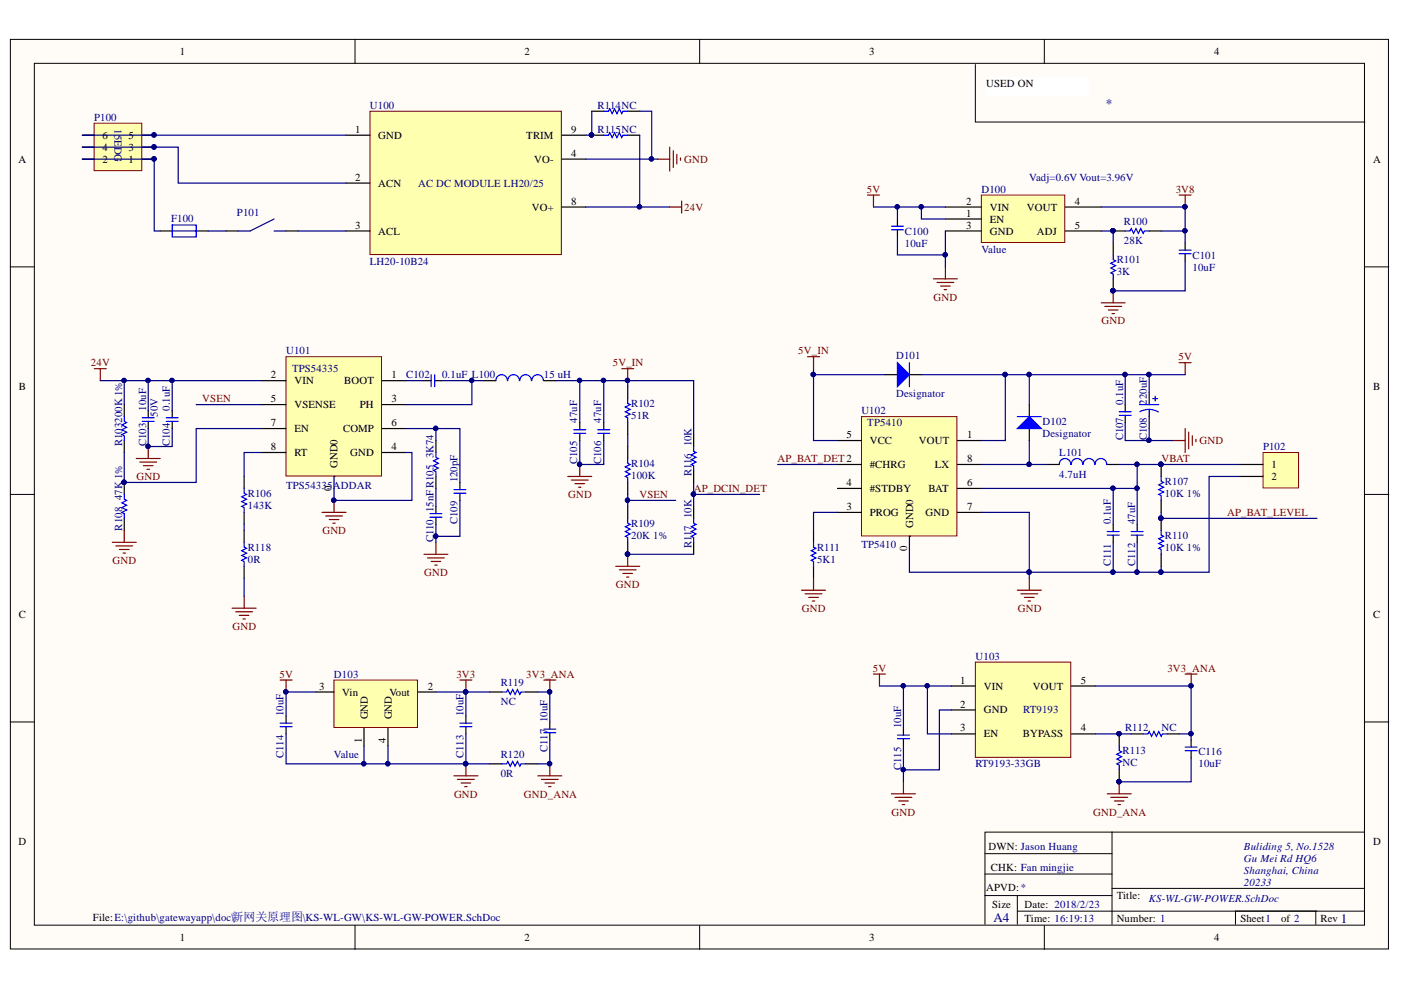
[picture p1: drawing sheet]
<svg xmlns="http://www.w3.org/2000/svg" width="297mm" height="210mm" viewBox="0 0 297 210" stroke-linecap="round" stroke-linejoin="round" font-family="sans-serif">
<g fill="#fffcf8" stroke="#000" stroke-width=".21">
<path d="M2.2 8.3h292.2v192.9h-292.2z"/>
<path d="M7.3 13.4h282v182.8h-282z"/>
</g>
<g fill="none" stroke="#000" stroke-width=".21">
<path d="M75.3 8.3v5.1M148.3 8.3v5.1M206.8 13.7v12.2h82.6M221.4 8.3v5.1M2.2 56.6h5.1M289.4 56.6h5.1M2.2 104.8h5.1M289.4 104.8h5.1M2.2 153.1h5.1M289.4 153.1h5.1M235.8 176.4h-27v13.5M235.8 176.4h53.3"/>
<path d="M235.8 176.4v19.6M75.3 196.2v5.1M148.3 196.2v5.1M208.8 181h27M208.8 185.3h27M215.7 189.9h-6.9v6.1M215.7 193.2h73.4M221.4 196.2v5.1M235.8 189.9h-20.1v6.1M235.8 188.4h53.3M279 193.2v2.8M279.2 193.2h-17.3v2.8"/>
</g>
<path d="M209.1 16.5h21.7v3.7h-21.7z" fill="#fff" stroke="#fff" stroke-width=".21"/>
<path d="M78.4 23.6h40.6v30.4h-40.6z" fill="#ffffb0" stroke="#800000" stroke-width=".21"/>
<path d="M73.4 28.7h5M73.4 38.8h5M119.1 28.7h5.1M119.1 33.7h5.1M73.4 49h5M119.1 43.9h5.1" fill="none" stroke="#000" stroke-width=".25"/>
<path d="M20 26.1h10.1v10.1h-10.1z" fill="#ffffb0" stroke="#800000" stroke-width=".21"/>
<g fill="none" stroke="#000" stroke-width=".25">
<path d="M17.4 33.7h2.6M17.4 31.2h2.6M17.4 28.7h2.6M30.2 33.7h2.5M30.2 31.2h2.5M30.2 28.7h2.5M34 49h2.5M41.6 49h2.5M47.9 49h2.6M60.7 49h2.5M26.3 85.8v2.5M26.3 93.4v2.5"/>
<path d="M31.4 87.1v1.5M31.4 89.3v1.6M36.5 87.1v1.5M36.5 89.3v1.6M89.9 80.7h1.5M92.2 80.7h1.5M92.4 93.4v2.5M102.6 80.7h2.5M115.3 80.7h2.5M122.9 89.6v1.5M122.9 91.9v1.5M133.1 82v2.5"/>
<path d="M133.1 89.6v2.5M133.1 94.7v2.5M26.3 102.3v2.5M26.3 109.9v2.5M51.8 101v2.6M51.8 108.6v2.6M92.4 101v2.6M92.4 107.4v1.5M92.4 109.7v1.5M97.5 102.3v1.5M97.5 104.6v1.5M133.1 102.3v2.5"/>
<path d="M133.1 107.4v2.5M133.1 115v2.5"/>
</g>
<g fill="#000080" stroke="#000080" stroke-width=".21">
<circle cx="32.6" cy="33.7" r=".46"/>
<circle cx="32.6" cy="31.2" r=".46"/>
<circle cx="32.6" cy="28.6" r=".46"/>
<circle cx="26.3" cy="102.3" r=".46"/>
<circle cx="133" cy="117.5" r=".46"/>
</g>
<path d="M58.1 46.4l-5.1 2.6h-2.5M58.1 49h2.6" fill="none" stroke="#0c0087" stroke-width=".25"/>
<g fill="none" stroke="#00f" stroke-width=".25">
<path d="M36.5 47.7h5.1v2.5h-5.1zM36.5 49h5.1M91.4 79.4v2.6M92.2 79.4v2.6M26.3 88.3v1l.6 .3-1.1 .5 1.1 .5-1.1 .5 1.1 .5-1.1 .5 .5 .3v1M30.2 88.6h2.5M30.2 89.3h2.5M35.2 88.6h2.6M35.2 89.3h2.6M92.4 95.9v1.1l.5 .2-1 .5 1 .5-1 .5 1 .5-1 .6 .5 .2v1M107.6 80.7a1.22 1.22 0 0 0-1.2-1.3 1.22 1.22 0 0 0-1.3 1.3M110.1 80.7a1.23 1.23 0 0 0-1.2-1.3 1.23 1.23 0 0 0-1.3 1.3"/>
<path d="M112.7 80.7a1.22 1.22 0 0 0-1.3-1.3 1.22 1.22 0 0 0-1.2 1.3M115.2 80.7a1.22 1.22 0 0 0-1.2-1.3 1.22 1.22 0 0 0-1.2 1.3M121.7 91.1h2.5M121.7 91.9h2.5M133.1 97.2v1l.5 .3-1 .5 1 .5-1 .5 1 .5-1 .5 .5 .3v1M133.1 84.5v1l.5 .3-1 .5 1 .5-1 .5 1 .5-1 .5 .5 .3v1M26.3 104.8v1l.6 .3-1.1 .5 1.1 .5-1.1 .5 1.1 .5-1.1 .5 .5 .3v1M51.8 103.6v1l.5 .2-1 .5 1 .5-1 .6 1 .5-1 .5 .5 .2v1M91.2 109.7h2.5M91.2 108.9h2.5M96.2 103.8h2.6M96.2 104.6h2.6"/>
<path d="M133.1 109.9v1l.5 .3-1 .5 1 .5-1 .5 1 .5-1 .5 .5 .3v1"/>
</g>
<path d="M139.4 33.7h2.6M142 31.2v5.1M142.7 32v3.5M143.5 32.7v2.1M144.3 33.5v.5M142 43.9h2.5M144.5 42.6v2.6M23.8 115h5.1M24.6 115.7h3.5M25.3 116.5h2.1M26.1 117.3h.5M26.3 112.4v2.6" fill="none" stroke="#800000" stroke-width=".25"/>
<path d="M60.6 75.6h20.3v25.3h-20.3z" fill="#ffffb0" stroke="#800000" stroke-width=".21"/>
<path d="M55.6 95.9h5.1M55.6 90.9h5.1M55.6 85.8h5.1M55.6 80.7h5.1M81 95.9h5.1M81 90.9h5.1M81 85.8h5.1M81 80.7h5.1M128 89.6v1.5M128 91.9v1.5M70.8 101h.1" fill="none" stroke="#000" stroke-width=".25"/>
<g fill="none" stroke="#800000" stroke-width=".25">
<path d="M20 78.2h2.5M21.3 78.2v2.5M131.8 78.2h2.6M133.1 78.2v2.5M28.9 97.2h5.1M29.6 98h3.6M30.4 98.7h2M31.2 99.5h.5M31.4 94.7v2.5M122.9 98.5v2.5M89.9 117.5h5.1M90.6 118.3h3.6"/>
<path d="M91.4 119h2M92.2 119.8h.5M92.4 115v2.5M120.4 101h5.1M121.1 101.8h3.6M121.9 102.5h2M122.7 103.3h.5M133.1 117.5v2.6M49.2 128.9h5.1M50 129.7h3.5M50.7 130.5h2.1M51.5 131.2h.5"/>
<path d="M51.8 126.4v2.5M130.5 120.1h5.1M131.3 120.8h3.6M132.1 121.6h2M132.8 122.3h.5"/>
</g>
<g fill="#000080" stroke="#000080" stroke-width=".21">
<circle cx="31.4" cy="94.6" r=".46"/>
<circle cx="133" cy="117.5" r=".46"/>
<circle cx="122.9" cy="98.4" r=".46"/>
<circle cx="133" cy="80.7" r=".46"/>
</g>
<path d="M126.7 91.1h2.6M126.7 91.9h2.6" fill="none" stroke="#00f" stroke-width=".25"/>
<path d="M208.1 41.4h17.7v10h-17.7z" fill="#ffffb0" stroke="#800000" stroke-width=".21"/>
<g fill="none" stroke="#000" stroke-width=".25">
<path d="M190.3 46.4v1.6M190.3 48.7v1.5M200.4 46.4h7.7M200.4 43.9h7.7M200.4 49h7.7M225.9 43.9h7.6M225.9 49h7.6M236 49h2.6M236 51.5v2.6M236 59.1v2.6M243.6 49h2.6M251.3 51.5v1.5"/>
<path d="M251.3 53.8v1.5"/>
</g>
<path d="M189 48h2.5M189 48.7h2.5M236 54.1v1l.5 .2-1 .5 1 .5-1 .5 1 .6-1 .5 .5 .2v1M238.6 49h1l.2-.5 .5 1 .6-1 .5 1 .5-1 .5 1 .2-.5h1M250 53h2.5M250 53.8h2.5" fill="none" stroke="#00f" stroke-width=".25"/>
<g fill="none" stroke="#800000" stroke-width=".25">
<path d="M183.9 41.4h2.6M185.2 41.4v2.5M197.9 59.1h5.1M198.7 59.9h3.5M200.4 56.6v2.5M250 41.4h2.5M251.3 41.4v2.5M199.4 60.7h2.1M200.2 61.4h.5M233.5 64.2h5.1M234.2 65h3.6M235 65.7h2"/>
<path d="M235.8 66.5h.5M236 61.7v2.5"/>
</g>
<g fill="#000080" stroke="#000080" stroke-width=".21">
<circle cx="236" cy="61.6" r=".47"/>
<circle cx="236" cy="48.9" r=".46"/>
<circle cx="251.2" cy="43.8" r=".46"/>
</g>
<path d="M182.6 88.3h20.3v25.3h-20.3z" fill="#ffffb0" stroke="#800000" stroke-width=".21"/>
<g fill="none" stroke="#000" stroke-width=".25">
<path d="M187.7 79.4h2.6M192.8 79.4h2.6M177.6 93.4h5M177.6 98.5h5M203 93.4h5.1M203 98.5h5.1M172.5 112.4v2.6M177.6 103.6h5M177.6 108.6h5M192.8 113.7h.1M203 103.6h5.1M203 108.6h5.1"/>
<path d="M172.5 120.1v2.5"/>
</g>
<path d="M172.5 115v1l.5 .3-1 .5 1 .5-1 .5 1 .5-1 .5 .5 .2v1.1" fill="none" stroke="#00f" stroke-width=".25"/>
<path d="M171.2 75.6h2.6M172.5 75.6v2.6M169.9 125.1h5.1M170.7 125.9h3.6M171.5 126.7h2M172.2 127.4h.5M172.5 122.6v2.5" fill="none" stroke="#800000" stroke-width=".25"/>
<path d="M190.3 76.9l2.5 2.5-2.5 2.6z" fill="#00f"/>
<path d="M190.3 76.9l2.5 2.5-2.5 2.6zM192.8 76.9v5.1" fill="none" stroke="#00f" stroke-width=".25"/>
<path d="M218.2 85.8v2.5M218.2 90.9v2.5" fill="none" stroke="#000" stroke-width=".25"/>
<path d="M215.7 90.9l2.5-2.6 2.6 2.6z" fill="#00f"/>
<g fill="none" stroke="#00f" stroke-width=".25">
<path d="M215.7 90.9l2.5-2.6 2.6 2.6zM215.7 88.3h5.1M227 98.5a1.22 1.22 0 0 0-1.2-1.3 1.22 1.22 0 0 0-1.2 1.3M229.6 98.5a1.22 1.22 0 0 0-1.3-1.3 1.22 1.22 0 0 0-1.2 1.3M232.1 98.5a1.23 1.23 0 0 0-1.2-1.3 1.23 1.23 0 0 0-1.3 1.3M234.6 98.5a1.23 1.23 0 0 0-1.2-1.3 1.23 1.23 0 0 0-1.2 1.3M237.3 87.3h2.5M237.3 88.1h2.5M241.6 85.8h4.1M243.6 86.8l1.3 .2 .7 .3M243.6 86.8l-.8 .1-1.1 .4M243.6 86.8v1.5"/>
<path d="M244.4 84.5h1M244.9 84v1M234.8 112.7h2.5M234.8 113.5h2.5M239.8 112.7h2.6M239.8 113.5h2.6M246.2 101v1l.5 .3-1 .5 1 .5-1 .5 1 .5-1 .5 .5 .3v1M246.2 112.4v1.1l.5 .2-1 .5 1 .5-1 .5 1 .5-1 .6 .5 .2v1M190.3 155.9h2.5M190.3 156.6h2.5M237.3 158.1v1.1l.5 .2-1 .5 1 .5-1 .5 1 .5-1 .6 .5 .2v1M242.4 155.6h1l.2-.5 .6 1 .5-1 .5 1 .5-1 .5 1 .2-.5h1.1"/>
<path d="M251.3 158.4h2.5M251.3 159.2h2.5"/>
</g>
<g fill="none" stroke="#000" stroke-width=".25">
<path d="M222 98.5h2.6M234.8 98.5h2.5M238.6 85.8v1.5M238.6 88.1v1.5M243.6 83.2v2.6M243.6 88.3v2.6M246.2 98.5v2.5M236 111.2v1.5M236 113.5v1.5M241.1 111.2v1.5M241.1 113.5v1.5M246.2 106.1v2.5"/>
<path d="M246.2 109.9v2.5M246.2 117.5v2.6M191.5 154.3v1.6M191.5 156.6v1.5M237.3 155.6v2.5M239.8 155.6h2.6M247.5 155.6h2.5M252.5 156.9v1.5M252.5 159.2v1.5M237.3 163.2v2.6"/>
</g>
<g fill="none" stroke="#800000" stroke-width=".25">
<path d="M250 76.9h2.5M251.3 76.9v2.5M248.7 93.4h2.6M251.3 90.9v5M252 91.6v3.6M252.8 92.4v2M253.6 93.1v.6M215.7 125.1h5.1M216.5 125.9h3.5M217.2 126.7h2M218 127.4h.5M218.2 122.6v2.5"/>
<path d="M185.2 142.9h2.5M186.5 142.9v2.6M251.3 142.9h2.5M252.5 142.9v2.6M189 168.3h5.1M189.8 169.1h3.5M190.5 169.8h2.1M191.3 170.6h.5M191.5 165.8v2.5M234.8 168.3h5M235.5 169.1h3.6M236.3 169.8h2"/>
<path d="M237 170.6h.5M237.3 165.8v2.5"/>
</g>
<g fill="#000080" stroke="#000080" stroke-width=".21">
<circle cx="246.1" cy="98.4" r=".47"/>
<circle cx="246.1" cy="109.9" r=".47"/>
<circle cx="237.2" cy="155.6" r=".46"/>
<circle cx="237.2" cy="165.7" r=".46"/>
<circle cx="252.5" cy="145.4" r=".46"/>
</g>
<path d="M206.8 140.4h20.2v20.2h-20.2z" fill="#ffffb0" stroke="#800000" stroke-width=".21"/>
<path d="M201.7 145.5h5.1M201.7 150.5h5.1M201.7 155.6h5.1M227.1 145.5h5.1M227.1 155.6h5.1" fill="none" stroke="#000" stroke-width=".25"/>
<path d="M70.8 144.2h17.7v10h-17.7z" fill="#ffffb0" stroke="#800000" stroke-width=".21"/>
<g fill="none" stroke="#000" stroke-width=".25">
<path d="M125.5 23.6h2.5M125.5 28.7h2.5M133.1 23.6h2.5M133.1 28.7h2.5M147.1 92.1v2.6M147.1 99.8v2.5M51.8 112.4v2.6M147.1 107.4v2.5M147.1 115v2.5M51.8 120.1v2.5M60.7 151.8v1.5M60.7 154.1v1.5"/>
<path d="M67 146.7h3.8M77.2 154.3v3.8M82.3 154.3v3.8M88.6 146.7h3.8M98.8 151.8v1.5M98.8 154.1v1.5M103.9 146.7h2.5M111.5 146.7h2.5M116.6 153.1v1.5M116.6 155.4v1.5M103.9 162h2.5M111.5 162h2.5"/>
</g>
<g fill="none" stroke="#00f" stroke-width=".25">
<path d="M128 23.6h1l.3-.5 .5 1 .5-1 .5 1 .5-1 .5 1 .3-.5h1M128 28.7h1l.3-.5 .5 1 .5-1 .5 1 .5-1 .5 1 .3-.5h1M147.1 94.7v1l.5 .2-1 .6 1 .5-1 .5 1 .5-1 .5 .5 .2v1.1M51.8 115v1l.5 .3-1 .5 1 .5-1 .5 1 .5-1 .5 .5 .2v1.1M147.1 109.9v1l.5 .3-1 .5 1 .5-1 .5 1 .5-1 .5 .5 .3v1M59.4 153.3h2.5M59.4 154.1h2.5M97.5 153.3h2.5M97.5 154.1h2.5M106.4 146.7h1l.3-.5 .5 1 .5-1 .5 1 .5-1 .5 1 .3-.5h1M115.3 154.6h2.5M115.3 155.4h2.5"/>
<path d="M106.4 162h1l.3-.6 .5 1.1 .5-1.1 .5 1.1 .5-1.1 .5 1.1 .3-.5h1"/>
</g>
<g fill="none" stroke="#800000" stroke-width=".25">
<path d="M68.3 108.6h5.1M69 109.4h3.6M69.8 110.2h2M70.6 110.9h.5M70.8 106.1v2.5M59.4 144.2h2.5M60.7 144.2v2.5M97.5 144.2h2.5M98.8 144.2v2.5M115.3 144.2h2.5M116.6 144.2v2.5M96.2 164.5h5.1"/>
<path d="M97 165.3h3.6M97.8 166h2M98.5 166.8h.5M98.8 162v2.5M114 164.5h5.1M114.8 165.3h3.5M115.6 166h2M116.3 166.8h.5M116.6 162v2.5"/>
</g>
<g fill="#000080" stroke="#000080" stroke-width=".21">
<circle cx="98.7" cy="161.9" r=".47"/>
<circle cx="60.6" cy="146.7" r=".47"/>
<circle cx="98.7" cy="146.7" r=".47"/>
<circle cx="116.5" cy="146.7" r=".46"/>
<circle cx="70.8" cy="106.1" r=".47"/>
<circle cx="116.5" cy="161.9" r=".46"/>
<circle cx="125.4" cy="28.6" r=".46"/>
<circle cx="147" cy="104.8" r=".46"/>
</g>
<path d="M267.8 95.9h7.5v7.6h-7.5z" fill="#ffffb0" stroke="#800000" stroke-width=".21"/>
<path d="M262.7 98.5h5.1M262.7 101h5.1" fill="none" stroke="#000" stroke-width=".25"/>
<g fill="none" stroke="#000080" stroke-width=".25">
<path d="M17.4 28.7h56M17.4 31.2h20.4v7.6h35.6M17.4 33.7h15.3v15.3h1.3M124.2 33.7h15.2M125.5 23.6v5.1h-1.3M135.6 23.6h2.6v10.1M135.6 28.7v15.2M44.1 49h3.8M63.2 49h10.2M124.2 43.9h17.8M185.2 43.9h15.2M190.3 50.2v3.9h10.1"/>
<path d="M190.3 43.9v2.5M195.4 43.9v2.5h5M200.4 49v7.6M233.5 43.9h17.8v7.6M233.5 49h2.5v2.5M246.2 49h5.1M251.3 55.3v6.4h-15.3M172.5 78.2v15.2h5.1M172.5 79.4h15.2M195.4 79.4h22.8v6.4M213.1 79.4v14h-5M218.2 79.4h33.1"/>
<path d="M238.6 79.4v6.4M243.6 79.4v3.8M21.3 80.7h34.3M26.3 80.7v5.1M31.4 90.9v3.8h5.1v-3.8M31.4 80.7v6.4M36.5 80.7v6.4M41.6 85.8h14M55.6 95.9h-3.8v5.1M55.6 90.9h-14v11.4h-15.3v-6.4M86.1 95.9h1.2v10.2h-16.5v-5.1M86.1 90.9h6.3v2.5"/>
<path d="M86.1 80.7h3.8M92.4 90.9h5.1v11.4M93.7 80.7h8.9M100 80.7v5.1h-13.9M117.8 80.7h15.3v1.3M122.9 93.4v5.1h5.1v-5.1M122.9 80.7v8.9M128 80.7v8.9M133.1 80.7h14v11.4M133.1 92.1v2.6M164.9 98.5h12.7M218.2 93.4v5.1h-10.1"/>
<path d="M218.2 98.5h3.8M237.3 98.5h3.8v5.1h-33M238.6 89.6v3.8h10.1M241.1 98.5h21.6M243.6 90.9v2.5M51.8 111.2v1.2M92.4 111.2v3.8M92.4 103.6v3.8M97.5 106.1v7.6h-5.1M133.1 104.8v2.6M133.1 106.1h10.2M133.1 117.5h14"/>
<path d="M147.1 102.3v5.1M147.1 104.8h13.9M177.6 108.6h-5.1v3.8M192.8 113.7v7.6h43.2v-6.3M208.1 108.6h10.1v14M236 103.6v7.6M241.1 115v6.3h-5.1M241.1 103.6v7.6M246.2 108.6v1.3h33M262.7 101h-6.3v20.3h-10.2M51.8 122.6v3.8M246.2 120.1v1.2h-5.1"/>
<path d="M60.7 155.6v6.4h38.1v-6.4M67 146.7h-6.3v5.1M77.2 158.1v3.9M82.3 158.1v3.9M92.4 146.7h6.4v5.1M98.8 146.7h5.1M114 146.7h2.6v6.4M116.6 156.9v5.1h-2.6M186.5 145.5h15.2M191.5 158.1v7.7M191.5 145.5v8.8M196.6 145.5v10.1h5.1"/>
<path d="M201.7 150.5h-2.5v12.7h-7.7M232.2 155.6h7.6M232.2 145.5h20.3v11.4M250 155.6h2.5M98.8 162h5.1M252.5 160.7v5.1h-15.2"/>
</g>
<g fill="#000080" stroke="#000080" stroke-width=".21">
<circle cx="138.1" cy="33.7" r=".46"/>
<circle cx="135.6" cy="43.8" r=".46"/>
<circle cx="36.5" cy="80.7" r=".46"/>
<circle cx="31.4" cy="80.7" r=".46"/>
<circle cx="26.3" cy="80.7" r=".46"/>
<circle cx="31.4" cy="94.6" r=".46"/>
<circle cx="26.3" cy="102.3" r=".46"/>
<circle cx="70.8" cy="106.1" r=".47"/>
<circle cx="92.4" cy="90.8" r=".46"/>
<circle cx="92.4" cy="113.7" r=".46"/>
<circle cx="100" cy="80.7" r=".46"/>
<circle cx="122.9" cy="80.7" r=".46"/>
<circle cx="127.9" cy="80.7" r=".46"/>
<circle cx="133" cy="80.7" r=".46"/>
<circle cx="133" cy="106.1" r=".46"/>
<circle cx="122.9" cy="98.4" r=".46"/>
<circle cx="195.3" cy="43.8" r=".46"/>
<circle cx="190.2" cy="43.8" r=".46"/>
<circle cx="200.4" cy="54" r=".46"/>
<circle cx="251.2" cy="43.8" r=".46"/>
<circle cx="236" cy="48.9" r=".46"/>
<circle cx="236" cy="61.6" r=".47"/>
<circle cx="251.2" cy="48.9" r=".46"/>
<circle cx="172.4" cy="79.4" r=".47"/>
<circle cx="213.1" cy="79.4" r=".47"/>
<circle cx="218.2" cy="98.4" r=".46"/>
<circle cx="236" cy="103.5" r=".46"/>
<circle cx="241.1" cy="103.5" r=".46"/>
<circle cx="241" cy="98.4" r=".46"/>
<circle cx="218.2" cy="121.3" r=".46"/>
<circle cx="236" cy="121.3" r=".47"/>
<circle cx="241" cy="121.3" r=".46"/>
<circle cx="246.1" cy="121.3" r=".47"/>
<circle cx="246.1" cy="98.4" r=".47"/>
<circle cx="218.2" cy="79.4" r=".46"/>
<circle cx="238.5" cy="79.4" r=".46"/>
<circle cx="243.6" cy="79.4" r=".47"/>
<circle cx="196.6" cy="145.4" r=".46"/>
<circle cx="191.5" cy="145.4" r=".46"/>
<circle cx="191.5" cy="163.2" r=".46"/>
<circle cx="237.2" cy="165.7" r=".46"/>
<circle cx="252.5" cy="155.6" r=".46"/>
<circle cx="237.2" cy="155.6" r=".46"/>
<circle cx="252.5" cy="145.4" r=".46"/>
<circle cx="60.6" cy="146.7" r=".47"/>
<circle cx="77.1" cy="161.9" r=".46"/>
<circle cx="82.2" cy="161.9" r=".46"/>
<circle cx="98.7" cy="161.9" r=".47"/>
<circle cx="98.7" cy="146.7" r=".47"/>
<circle cx="246.1" cy="109.9" r=".47"/>
<circle cx="116.5" cy="146.7" r=".46"/>
<circle cx="116.5" cy="161.9" r=".46"/>
<circle cx="125.4" cy="28.6" r=".46"/>
<circle cx="147" cy="104.8" r=".46"/>
<circle cx="133" cy="117.5" r=".46"/>
<circle cx="243.6" cy="93.4" r=".46"/>
<circle cx="32.6" cy="28.6" r=".46"/>
<circle cx="32.6" cy="31.2" r=".46"/>
<circle cx="32.6" cy="33.7" r=".46"/>
</g>
<g font-size="2.8" fill="#000080">
<text x="234.5" y="23">*</text>
<text x="210.6" y="195.4">A4</text>
<text x="284.3" y="195.6">1</text>
</g>
<g font-size="2.3">
<text x="38.1" y="11.7">1</text>
<text x="111.2" y="11.7">2</text>
<text x="184.3" y="11.7">3</text>
<text x="257.4" y="11.7">4</text>
<text x="209.1" y="18.5">USED ON</text>
<text x="21.7" y="29.4">6</text>
<text x="27.2" y="29.4">5</text>
<text x="75.3" y="28.1">1</text>
<text x="80.2" y="29.4">GND</text>
<text x="111.6" y="29.4">TRIM</text>
<text x="121.1" y="28.1">9</text>
<text x="3.9" y="34.5">A</text>
<text x="21.7" y="34.5">2</text>
<text x="21.7" y="31.9">4</text>
<text x="27.2" y="34.5">1</text>
<text x="27.2" y="31.9">3</text>
<text x="113.3" y="34.5">VO-</text>
<text x="121.1" y="33.2">4</text>
<text x="291.1" y="34.5">A</text>
<text x="75.3" y="38.3">2</text>
<text x="80.2" y="39.6">ACN</text>
<text x="112.8" y="44.7">VO+</text>
<text x="121.1" y="43.4">8</text>
<text x="204.9" y="46">1</text>
<text x="204.9" y="43.4">2</text>
<text x="209.9" y="47.2">EN</text>
<text x="209.9" y="44.7">VIN</text>
<text x="217.7" y="44.7">VOUT</text>
<text x="227.9" y="43.4">4</text>
<text x="75.3" y="48.5">3</text>
<text x="80.2" y="49.8">ACL</text>
<text x="204.9" y="48.5">3</text>
<text x="209.9" y="49.8">GND</text>
<text x="219.8" y="49.8">ADJ</text>
<text x="227.9" y="48.5">5</text>
<text x="4" y="82.7">B</text>
<text x="57.4" y="80.2">2</text>
<text x="62.4" y="81.5">VIN</text>
<text x="73" y="81.5">BOOT</text>
<text x="83" y="80.2">1</text>
<text x="291.1" y="82.7">B</text>
<text x="57.4" y="85.3">5</text>
<text x="62.4" y="86.5">VSENSE</text>
<text x="76.3" y="86.5">PH</text>
<text x="83" y="85.3">3</text>
<text x="57.4" y="95.4">8</text>
<text x="57.4" y="90.3">7</text>
<text x="62.4" y="91.6">EN</text>
<text x="72.7" y="91.6">COMP</text>
<text x="83" y="95.4">4</text>
<text x="83" y="90.3">6</text>
<text x="179.5" y="92.9">5</text>
<text x="184.4" y="94.1">VCC</text>
<text x="194.8" y="94.1">VOUT</text>
<text x="205" y="92.9">1</text>
<text x="62.4" y="96.7">RT</text>
<text x="71.6" y="99.2" transform="rotate(-90 71.6 99.2)">GND0</text>
<text x="74.3" y="96.7">GND</text>
<text x="184.4" y="99.2">#CHRG</text>
<text x="198.2" y="99.2">LX</text>
<text x="205" y="98">8</text>
<text x="269.6" y="99.2">1</text>
<text x="269.6" y="101.8">2</text>
<text x="70.3" y="104.2" transform="rotate(-90 70.3 104.2)">0</text>
<text x="179.5" y="103">4</text>
<text x="184.4" y="104.4">#STDBY</text>
<text x="196.8" y="104.4">BAT</text>
<text x="205" y="103">6</text>
<text x="179.5" y="108.2">3</text>
<text x="184.4" y="109.4">PROG</text>
<text x="193.6" y="112" transform="rotate(-90 193.6 112)">GND0</text>
<text x="196.2" y="109.4">GND</text>
<text x="205" y="108.2">7</text>
<text x="192.3" y="116.9" transform="rotate(-90 192.3 116.9)">0</text>
<text x="4" y="131">C</text>
<text x="291.1" y="131">C</text>
<text x="67.7" y="146.2">3</text>
<text x="72.6" y="147.5">Vin</text>
<text x="82.6" y="147.5">Vout</text>
<text x="90.7" y="146.2">2</text>
<text x="203.6" y="144.9">1</text>
<text x="208.6" y="146.2">VIN</text>
<text x="219" y="146.2">VOUT</text>
<text x="229.1" y="144.9">5</text>
<text x="78" y="152.5" transform="rotate(-90 78 152.5)">GND</text>
<text x="83.1" y="152.5" transform="rotate(-90 83.1 152.5)">GND</text>
<text x="203.6" y="150">2</text>
<text x="203.6" y="155.1">3</text>
<text x="208.6" y="151.3">GND</text>
<text x="229.1" y="155.1">4</text>
<text x="76.7" y="157.5" transform="rotate(-90 76.7 157.5)">1</text>
<text x="81.8" y="157.5" transform="rotate(-90 81.8 157.5)">4</text>
<text x="208.6" y="156.3">EN</text>
<text x="216.9" y="156.3">BYPASS</text>
<text x="3.9" y="179.3">D</text>
<text x="291.1" y="179.3">D</text>
<text x="209.6" y="180.3">DWN: Jason Huang</text>
<text x="210.1" y="184.6">CHK: Fan mingjie</text>
<text x="209.1" y="188.9">APVD:*</text>
<text x="236.8" y="190.7">Title:</text>
<text x="19.7" y="195.2">File:E:\github\gatewayapp\doc\新网关原理图\KS-WL-GW\KS-WL-GW-POWER.SchDoc</text>
<text x="210.4" y="192.4">Size</text>
<text x="217.2" y="192.4">Date: 2018/2/23</text>
<text x="217.2" y="195.5">Time: 16:19:13</text>
<text x="236.8" y="195.5">Number: 1</text>
<text x="263" y="195.5">Sheet1</text>
<text x="271.6" y="195.5">of 2</text>
<text x="280" y="195.5">Rev</text>
<text x="38.1" y="199.5">1</text>
<text x="111.2" y="199.5">2</text>
<text x="184.3" y="199.5">3</text>
<text x="257.4" y="199.5">4</text>
</g>
<g font-size="2.3" fill="#000080">
<text x="78.4" y="23.1">U100</text>
<text x="126.7" y="23.1">R114NC</text>
<text x="20" y="25.6">P100</text>
<text x="24.3" y="27.4" transform="rotate(90 24.3 27.4)">15EDG</text>
<text x="126.7" y="28.1">R115NC</text>
<text x="88.6" y="39.6">AC DC MODULE LH20/25</text>
<text x="208.1" y="40.8">D100</text>
<text x="218.2" y="38.3">Vadj=0.6V Vout=3.96V</text>
<text x="36.3" y="47">F100</text>
<text x="50.2" y="45.7">P101</text>
<text x="238.3" y="47.8">R100</text>
<text x="191.8" y="49.8">C100</text>
<text x="191.8" y="52.3">10uF</text>
<text x="208.1" y="53.6">Value</text>
<text x="238.3" y="51.8">28K</text>
<text x="78.4" y="56.1">LH20-10B24</text>
<text x="236.8" y="55.9">R101</text>
<text x="236.8" y="58.4">3K</text>
<text x="252.8" y="54.8">C101</text>
<text x="252.8" y="57.4">10uF</text>
<text x="60.6" y="75.1">U101</text>
<text x="190" y="76.1">D101</text>
<text x="61.9" y="78.9">TPS54335</text>
<text x="86.1" y="80.2">C102</text>
<text x="93.7" y="80.2">0.1uF L100</text>
<text x="115.3" y="80.2">15 uH</text>
<text x="31" y="87" transform="rotate(-90 31 87)">10uF</text>
<text x="33.5" y="88.3" transform="rotate(-90 33.5 88.3)">50V</text>
<text x="36" y="87" transform="rotate(-90 36 87)">0.1uF</text>
<text x="122.4" y="89.6" transform="rotate(-90 122.4 89.6)">47uF</text>
<text x="127.5" y="89.6" transform="rotate(-90 127.5 89.6)">47uF</text>
<text x="133.8" y="86.3">R102</text>
<text x="133.8" y="88.8">51R</text>
<text x="182.6" y="87.8">U102</text>
<text x="190" y="84.3">Designator</text>
<text x="238.1" y="85.8" transform="rotate(-90 238.1 85.8)">0.1uF</text>
<text x="243.2" y="85.8" transform="rotate(-90 243.2 85.8)">220uF</text>
<text x="25.9" y="94.7" transform="rotate(-90 25.9 94.7)">R103200K 1%</text>
<text x="31" y="94.7" transform="rotate(-90 31 94.7)">C103</text>
<text x="36" y="94.7" transform="rotate(-90 36 94.7)">C104</text>
<text x="146.6" y="94.7" transform="rotate(-90 146.6 94.7)">10K</text>
<text x="183.9" y="90.3">TP5410</text>
<text x="221" y="90.1">D102</text>
<text x="221" y="92.6">Designator</text>
<text x="238.1" y="93.4" transform="rotate(-90 238.1 93.4)">C107</text>
<text x="243.2" y="93.4" transform="rotate(-90 243.2 93.4)">C108</text>
<text x="267.8" y="95.4">P102</text>
<text x="91.9" y="97.2" transform="rotate(-90 91.9 97.2)">3K74</text>
<text x="122.4" y="98.5" transform="rotate(-90 122.4 98.5)">C105</text>
<text x="127.5" y="98.5" transform="rotate(-90 127.5 98.5)">C106</text>
<text x="133.8" y="99">R104</text>
<text x="133.8" y="101.5">100K</text>
<text x="146.6" y="101" transform="rotate(-90 146.6 101)">R116</text>
<text x="224.6" y="96.7">L101</text>
<text x="224.6" y="101.2">4.7uH</text>
<text x="25.9" y="106.1" transform="rotate(-90 25.9 106.1)">47K 1%</text>
<text x="52.5" y="105.4">R106</text>
<text x="52.5" y="107.9">143K</text>
<text x="60.6" y="103.6">TPS54335ADDAR</text>
<text x="97" y="102.3" transform="rotate(-90 97 102.3)">120pF</text>
<text x="247" y="102.8">R107</text>
<text x="247" y="105.4">10K 1%</text>
<text x="25.9" y="112.5" transform="rotate(-90 25.9 112.5)">R108</text>
<text x="91.9" y="108.6" transform="rotate(-90 91.9 108.6)">15nF R105</text>
<text x="97" y="111.1" transform="rotate(-90 97 111.1)">C109</text>
<text x="133.8" y="111.7">R109</text>
<text x="146.6" y="109.9" transform="rotate(-90 146.6 109.9)">10K</text>
<text x="235.5" y="111.1" transform="rotate(-90 235.5 111.1)">0.1uF</text>
<text x="240.6" y="111.1" transform="rotate(-90 240.6 111.1)">47uF</text>
<text x="52.5" y="116.8">R118</text>
<text x="52.5" y="119.3">0R</text>
<text x="91.9" y="115" transform="rotate(-90 91.9 115)">C110</text>
<text x="133.8" y="114.3">20K 1%</text>
<text x="146.6" y="116.3" transform="rotate(-90 146.6 116.3)">R117</text>
<text x="173.2" y="116.8">R111</text>
<text x="173.2" y="119.3">5K1</text>
<text x="182.6" y="116.3">TP5410</text>
<text x="247" y="114.3">R110</text>
<text x="247" y="116.8">10K 1%</text>
<text x="235.5" y="120.1" transform="rotate(-90 235.5 120.1)">C111</text>
<text x="240.6" y="120.1" transform="rotate(-90 240.6 120.1)">C112</text>
<text x="70.8" y="143.7">D103</text>
<text x="206.8" y="139.9">U103</text>
<text x="106.2" y="145.4">R119</text>
<text x="106.2" y="149.5">NC</text>
<text x="60.1" y="151.8" transform="rotate(-90 60.1 151.8)">10uF</text>
<text x="98.3" y="151.8" transform="rotate(-90 98.3 151.8)">10uF</text>
<text x="116.1" y="153.1" transform="rotate(-90 116.1 153.1)">10uF</text>
<text x="191.1" y="154.3" transform="rotate(-90 191.1 154.3)">10uF</text>
<text x="217" y="151.3">RT9193</text>
<text x="238.5" y="155.1">R112</text>
<text x="246.2" y="155.1">NC</text>
<text x="60.1" y="160.7" transform="rotate(-90 60.1 160.7)">C114</text>
<text x="70.8" y="160.7">Value</text>
<text x="98.3" y="160.7" transform="rotate(-90 98.3 160.7)">C113</text>
<text x="106.2" y="160.7">R120</text>
<text x="116.1" y="159.4" transform="rotate(-90 116.1 159.4)">C117</text>
<text x="238" y="159.9">R113</text>
<text x="254.1" y="160.2">C116</text>
<text x="106.2" y="164.8">0R</text>
<text x="191.1" y="163.2" transform="rotate(-90 191.1 163.2)">C115</text>
<text x="206.8" y="162.7">RT9193-33GB</text>
<text x="238" y="162.4">NC</text>
<text x="254.1" y="162.7">10uF</text>
<text x="263.7" y="180.3">Buliding 5, No.1528</text>
<text x="263.7" y="182.8">Gu Mei Rd HQ6</text>
<text x="263.7" y="185.3">Shanghai, China</text>
<text x="243.6" y="191.2">KS-WL-GW-POWER.SchDoc</text>
<text x="263.7" y="187.9">20233</text>
</g>
<g font-size="2.3" fill="#800000">
<text x="145.1" y="34.5">GND</text>
<text x="183.8" y="40.8">5V</text>
<text x="249.3" y="40.8">3V8</text>
<text x="145.1" y="44.7">24V</text>
<text x="197.9" y="63.7">GND</text>
<text x="233.5" y="68.8">GND</text>
<text x="19.3" y="77.7">24V</text>
<text x="129.9" y="77.7">5V_IN</text>
<text x="169.3" y="75.1">5V_IN</text>
<text x="249.9" y="76.4">5V</text>
<text x="42.9" y="85.3">VSEN</text>
<text x="254.3" y="94.1">GND</text>
<text x="28.9" y="101.8">GND</text>
<text x="164.9" y="98">AP_BAT_DET2</text>
<text x="246.2" y="98">VBAT</text>
<text x="120.5" y="105.6">GND</text>
<text x="135.6" y="105.6">VSEN</text>
<text x="147.1" y="104.4">AP_DCIN_DET</text>
<text x="68.3" y="113.2">GND</text>
<text x="260.2" y="109.4">AP_BAT_LEVEL</text>
<text x="23.9" y="119.6">GND</text>
<text x="89.9" y="122.1">GND</text>
<text x="130.6" y="124.7">GND</text>
<text x="170" y="129.7">GND</text>
<text x="215.8" y="129.7">GND</text>
<text x="49.3" y="133.5">GND</text>
<text x="59.3" y="143.7">5V</text>
<text x="96.8" y="143.7">3V3</text>
<text x="111.6" y="143.7">3V3_ANA</text>
<text x="185.1" y="142.4">5V</text>
<text x="247.5" y="142.4">3V3_ANA</text>
<text x="96.3" y="169.1">GND</text>
<text x="111.1" y="169.1">GND_ANA</text>
<text x="189" y="172.9">GND</text>
<text x="231.8" y="172.9">GND_ANA</text>
</g>
</svg>
